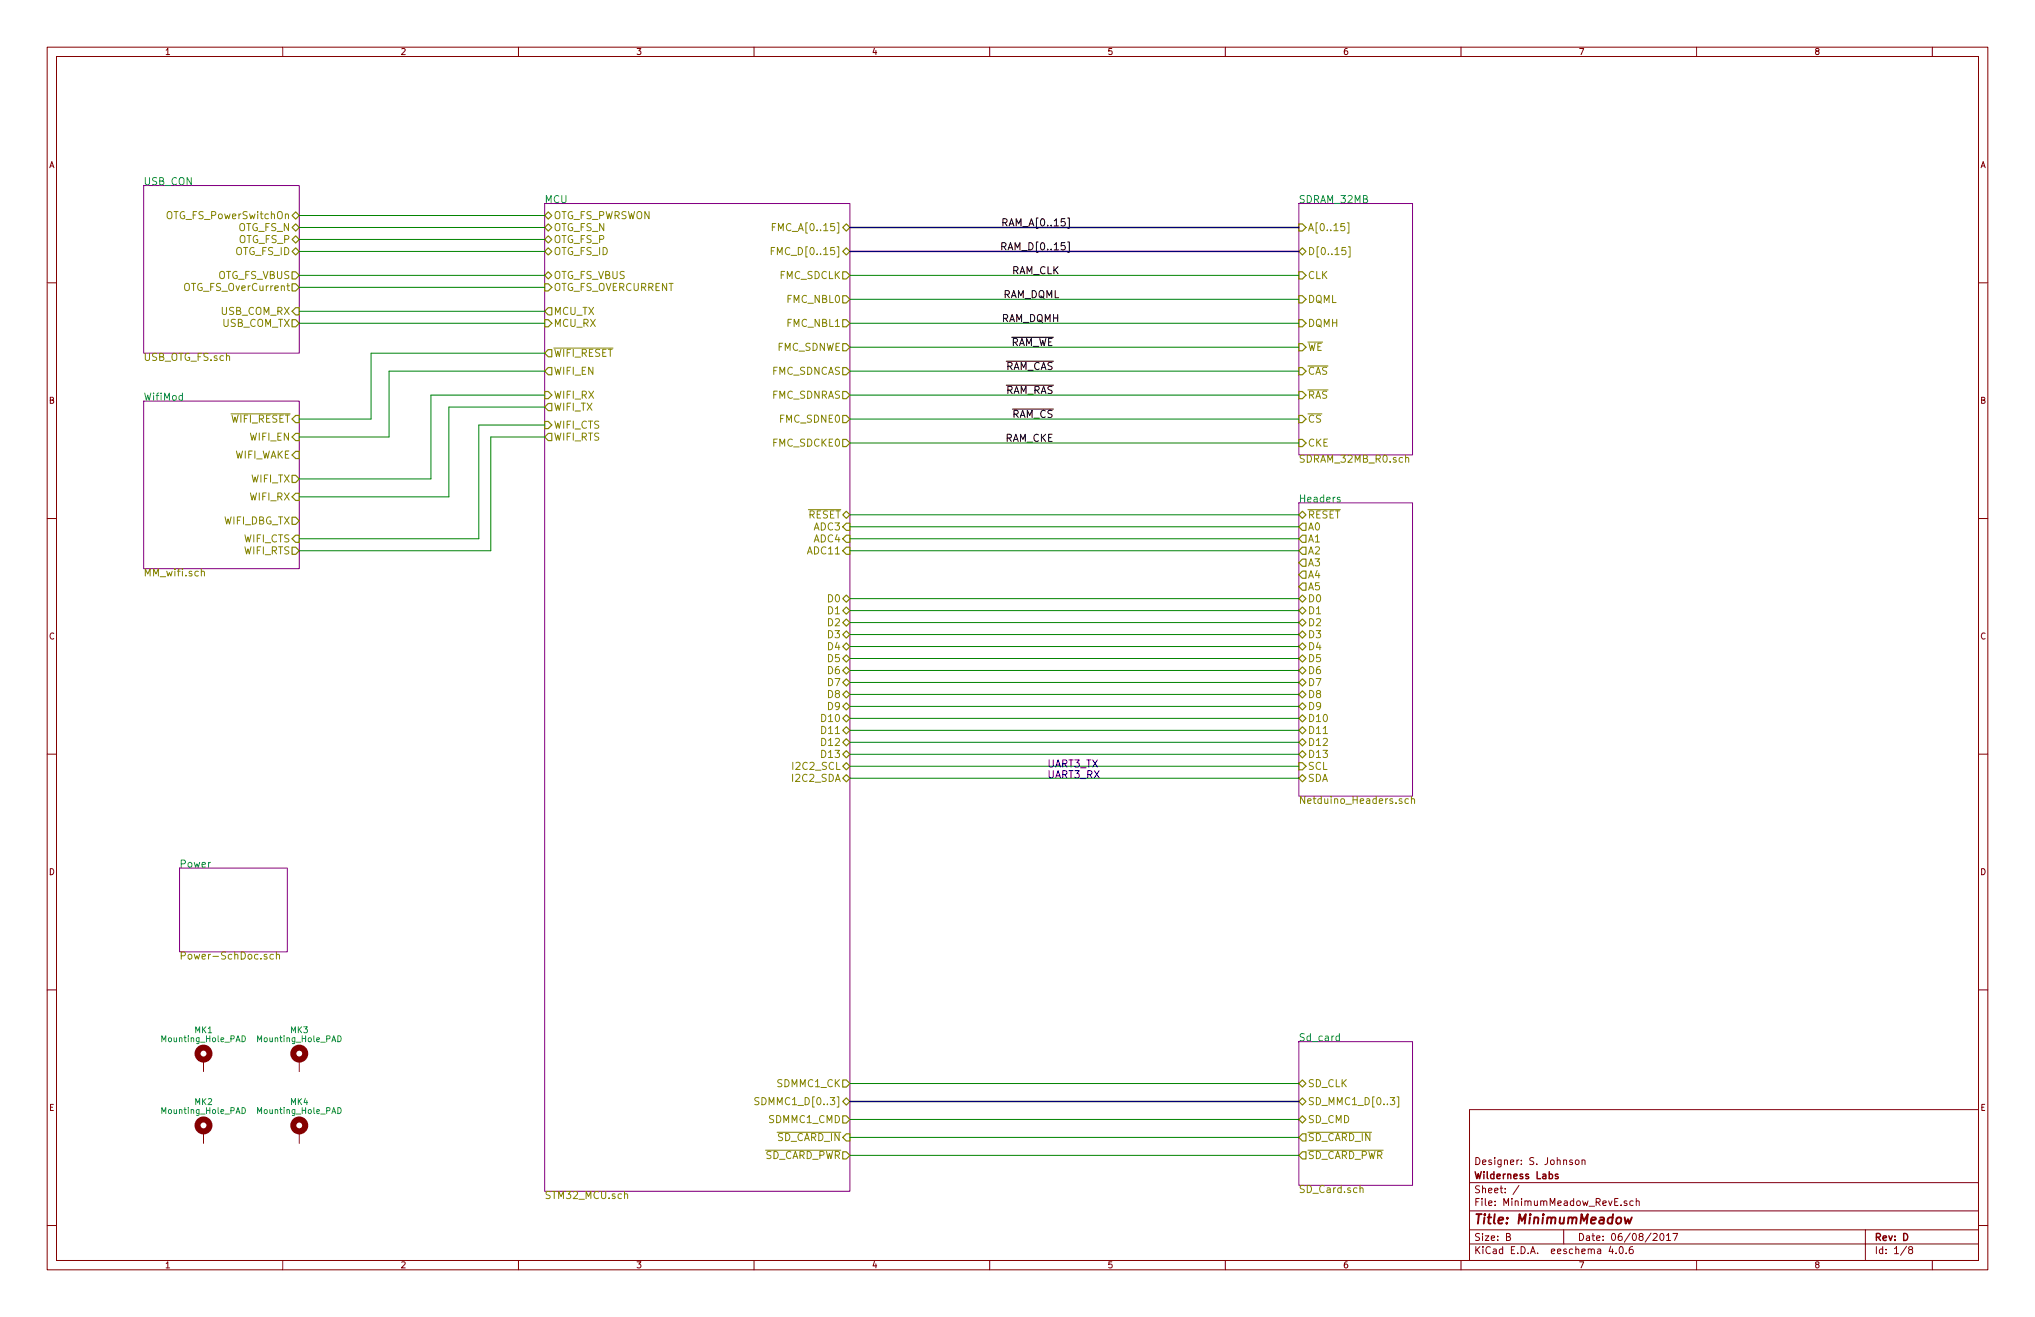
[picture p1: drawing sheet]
<svg xmlns="http://www.w3.org/2000/svg" width="432mm" height="279mm" viewBox="0 0 432 279" stroke-linecap="round" stroke-linejoin="round" font-family="sans-serif">
<g fill="none" stroke="#840000" stroke-width=".21">
<path d="M10 10h411.8v259.4h-411.8zM12 12h407.8v255.4h-407.8zM60 10v2M110 10v2M160 10v2M210 10v2M260 10v2M310 10v2M360 10v2M410 10v2M10 60h2M419.8 60h2"/>
<path d="M10 110h2M419.8 110h2M10 160h2M419.8 160h2M10 210h2M419.8 210h2M43.2 224.8v2.5M63.5 224.8v2.5M311.8 235.4h108v32h-108zM10 260h2M43.2 240v2.6M63.5 240v2.6"/>
<path d="M311.8 256.9h108M311.8 250.9h108M322.3 251.5l-1.3 1.9M333.6 246.2l-.3-.1-.3 .2 .1 .2 .5 .1v.4h-.6M334.3 246.2l.2-.1 .5 .1 .1 .6-.2 .2-.4 .1-.2-.2zM335.7 246.2l.2-.1 .4 .1v.9M335.7 246.1v1M345.2 254.8h-.4l-.2 .2 .1 .2 .5 .1v.4h-.6M346.5 254.8h-.4l-.3 .2 .1 .6 .2 .2 .4-.1M347.2 254.9l.2-.1h.4v1M347.2 254.3v1.5M419.8 260h2"/>
<path d="M60 267.4v2M110 267.4v2M160 267.4v2M210 267.4v2M260 267.4v2M310 267.4v2M311.8 263.9h108M311.8 260.9h108M319.7 262.4l.7-.1v-.5l-.2-.1h-.5v1.5h.5l.2-.2 .1-.3-.3-.3M331.8 260.9v3M341.8 264.4l-.4 1.1h1M342.1 265v1"/>
<path d="M342.9 265.8v.2M343.7 264.6l.2-.1a.8 .8 0 0 1 .5 .7 .8 .8 0 0 1-.5 .8l-.3-.6zM345.1 265.8v.2M346.4 264.5h-.4a1.11 1.11 0 0 0-.2 1.4l.5 .1 .2-.2 .1-.5-.3-.3-.5 .1-.1 .2M350.8 261.8l.6-.1 .2 .4-.9 1.1h.9M352.3 261.8l.3-.1a.8 .8 0 0 1 .5 .7 .8 .8 0 0 1-.5 .8l-.4-.6zM353.6 262.1l.5-.4v1.5M353.6 263.2h.9M355 261.7h1l-.7 1.5M360 267.4v2M395.8 260.9v6.5M404.5 264.4l-1.2 1.9"/>
<path d="M405.3 265.1l-.3-.3 .1-.2 .2-.1h.4l.1 .2v.3l-.5 .1-.3 .3v.3l.3 .3h.3l.2-.3v-.3l-.2-.3M410 267.4v2"/>
</g>
<path d="M344.7 258.3l.3 1.3 .4-1 .3 1 .6-1.3" fill="none" stroke="#840000" stroke-width=".41"/>
<path d="M330.6 249.1h-.4l-.2 .2 .1 .2 .5 .1v.4h-.6" fill="none" stroke="#840000" stroke-width=".3"/>
<path d="M30.5 39.4h33v35.5h-33zM115.6 43.2h64.7v209.5h-64.7zM275.6 43.2h24.1v53.3h-24.1zM30.5 85.1h33v35.6h-33zM275.6 106.7h24.1v62.2h-24.1zM38.1 184.2h22.9v17.7h-22.9zM275.6 221h24.1v30.5h-24.1z" fill="none" stroke="#840084" stroke-width=".21"/>
<g fill="none" stroke="#848400" stroke-width=".21">
<path d="M60.6 45.5a.36 .36 0 0 1 .6 .1v.8M163.7 53.2h.5M163.9 48.2h.5M164.4 52.5h-.7v1.5M164.6 47.4h-.7v1.5M285.5 52.5h-.7l-.1 .7 .2-.1 .5 .1 .2 .5-.3 .3-.6-.1M285.9 47.3h.3v2.2h-.3M286.1 52.3h.4v2.2h-.4M60.9 60.6h.5M61.1 60.1v1.3l.3 .2M117.5 73.8h12.6M277.5 77.6h4.3"/>
<path d="M49 87.8h12.6M277.5 82.7h4.3M298.2 97.2l.1-.1a.36 .36 0 0 1 .6 .2v.8M171.5 108.1h6.9M277.5 108.1h6.9M42.7 121.3h.1a.36 .36 0 0 1 .6 .1v.8M298.9 169.5l-.5-.1-.3 .3 .2 .7h.6M299.5 169.6l.1-.1a.36 .36 0 0 1 .6 .2v.8M299.5 168.9v1.6M58 202.5h-.4l-.3 .3 .1 .6h.6M58.6 202.6l.1-.1a.36 .36 0 0 1 .6 .2v.8M58.6 202v1.5"/>
<path d="M161 232.9l-.5-.1-.3 .2v.4l.7 .3 .1 .4-.3 .3-.6-.1M296.4 232.7h.4v2.2h-.4M132.5 253.4l.1-.1a.36 .36 0 0 1 .6 .2v.8M162.4 244h16M164.9 240.2h13.5M277.5 244h16M277.5 240.2h13.5M288.6 252.1a.36 .36 0 0 1 .6 .1v.8"/>
</g>
<g fill="none" stroke="#848400" stroke-width=".25">
<path d="M62 45.7l.7-.7 .8 .7-.8 .8zM62 48.3l.7-.8 .8 .8-.8 .7zM62 57.7h.7l.8 .7-.8 .8h-.7zM62.7 50l.8 .8-.8 .8-.7-.8zM62.7 52.6l.8 .7-.8 .8-.7-.8zM115.6 45.7l.7-.7 .8 .7-.8 .8zM115.6 58.4l.7-.7 .8 .7-.8 .8zM115.6 53.3l.7-.7 .8 .7-.8 .8zM115.6 48.3l.7-.8 .8 .8-.8 .7zM116.3 50l.8 .8-.8 .8-.7-.8zM178.8 53.3l.8-.7 .7 .7-.7 .8zM178.8 48.3l.8-.8 .7 .8-.7 .7z"/>
<path d="M178.8 57.7h.8l.7 .7-.7 .8h-.8zM275.6 47.5h.8l.7 .8-.7 .7h-.8zM275.6 57.7h.8l.7 .7-.7 .8h-.8zM276.4 52.6l.7 .7-.7 .8-.8-.8zM62 60.2h.7l.8 .8-.8 .7h-.7zM62 67.8h.7l.8 .8-.8 .7h-.7zM62 66l.7-.7h.8v1.5h-.8zM115.6 60.2h.7l.8 .8-.8 .7h-.7zM115.6 67.8h.7l.8 .8-.8 .7h-.7zM115.6 74.9l.7-.7h.8v1.5h-.8zM116.3 65.3h.8v1.5h-.8l-.7-.8zM116.3 78h.8v1.5h-.8l-.7-.8z"/>
<path d="M178.8 72.9h.8l.7 .8-.7 .7h-.8zM178.8 78h.8l.7 .7-.7 .8h-.8zM178.8 62.7h.8l.7 .8-.7 .8h-.8zM178.8 67.8h.8l.7 .8-.7 .7h-.8zM275.6 62.7h.8l.7 .8-.7 .8h-.8zM275.6 67.8h.8l.7 .8-.7 .7h-.8zM275.6 72.9h.8l.7 .8-.7 .7h-.8zM275.6 78h.8l.7 .7-.7 .8h-.8zM62 88.9l.7-.8h.8v1.6h-.8zM62.7 91.9h.8v1.6h-.8l-.7-.8zM62.7 95.8h.8v1.5h-.8l-.7-.8zM115.6 86.4l.7-.8h.8v1.5h-.8z"/>
<path d="M115.6 83.1h.7l.8 .7-.8 .8h-.7zM115.6 89.4h.7l.8 .8-.8 .7h-.7zM116.3 91.9h.8v1.6h-.8l-.7-.8zM178.8 93.2h.8l.7 .8-.7 .7h-.8zM178.8 83.1h.8l.7 .7-.7 .8h-.8zM178.8 88.1h.8l.7 .8-.7 .8h-.8zM275.6 83.1h.8l.7 .7-.7 .8h-.8zM275.6 88.1h.8l.7 .8-.7 .8h-.8zM275.6 93.2h.8l.7 .8-.7 .7h-.8zM62 100.8h.7l.8 .8-.8 .8h-.7zM62 109.7h.7l.8 .8-.8 .8h-.7zM62 116.1h.7l.8 .7-.8 .8h-.7z"/>
<path d="M62.7 104.6h.8v1.6h-.8l-.7-.8zM62.7 113.5h.8v1.6h-.8l-.7-.8zM178.8 109.2l.8-.7 .7 .7-.7 .8zM179.6 111h.7v1.5h-.7l-.8-.7zM179.6 113.5h.7v1.6h-.7l-.8-.8zM179.6 116.1h.7v1.5h-.7l-.8-.8zM275.6 109.2l.8-.7 .7 .7-.7 .8zM276.4 111h.7v1.5h-.7l-.8-.7zM276.4 113.5h.7v1.6h-.7l-.8-.8zM276.4 116.1h.7v1.5h-.7l-.8-.8zM276.4 118.6h.7v1.5h-.7l-.8-.7zM178.8 127l.8-.8 .7 .8-.7 .8z"/>
<path d="M178.8 129.5l.8-.7 .7 .7-.7 .8zM178.8 132.1l.8-.8 .7 .8-.7 .7zM178.8 134.6l.8-.7 .7 .7-.7 .8zM178.8 137.2l.8-.8 .7 .8-.7 .7zM178.8 139.7l.8-.8 .7 .8-.7 .8zM275.6 127l.8-.8 .7 .8-.7 .8zM275.6 129.5l.8-.7 .7 .7-.7 .8zM275.6 132.1l.8-.8 .7 .8-.7 .7zM275.6 139.7l.8-.8 .7 .8-.7 .8zM276.4 121.2h.7v1.5h-.7l-.8-.8zM276.4 123.7h.7v1.5h-.7l-.8-.7zM276.4 133.9l.7 .7-.7 .8-.8-.8z"/>
<path d="M276.4 136.4l.7 .8-.7 .7-.8-.7zM178.8 157.5l.8-.8 .7 .8-.7 .7zM178.8 154.9l.8-.7 .7 .7-.7 .8zM178.8 152.4l.8-.8 .7 .8-.7 .8zM178.8 142.2l.8-.7 .7 .7-.7 .8zM178.8 144.8l.8-.8 .7 .8-.7 .7zM178.8 147.3l.8-.7 .7 .7-.7 .8zM178.8 149.9l.8-.8 .7 .8-.7 .7zM275.6 142.2l.8-.7 .7 .7-.7 .8zM275.6 147.3l.8-.7 .7 .7-.7 .8zM275.6 149.9l.8-.8 .7 .8-.7 .7zM275.6 152.4l.8-.8 .7 .8-.7 .8z"/>
<path d="M275.6 154.9l.8-.7 .7 .7-.7 .8zM275.6 157.5l.8-.8 .7 .8-.7 .7zM276.4 144l.7 .8-.7 .7-.8-.7zM276.4 159.3l.7 .7-.7 .8-.8-.8zM178.8 165.1l.8-.8 .7 .8-.7 .8zM178.8 162.6l.8-.8 .7 .8-.7 .7zM178.8 160l.8-.7 .7 .7-.7 .8zM275.6 161.8h.8l.7 .8-.7 .7h-.8zM275.6 165.1l.8-.8 .7 .8-.7 .8zM178.8 229.1h.8l.7 .8-.7 .7h-.8zM178.8 236.7h.8l.7 .8-.7 .8h-.8zM178.8 233.7l.8-.8 .7 .8-.7 .7z"/>
<path d="M275.6 233.7l.8-.8 .7 .8-.7 .7zM276.4 229.1l.7 .8-.7 .7-.8-.7zM276.4 236.7l.7 .8-.7 .8-.8-.8zM178.8 244.3h.8l.7 .8-.7 .8h-.8zM179.6 240.5h.7v1.6h-.7l-.8-.8zM276.4 240.5h.7v1.6h-.7l-.8-.8zM276.4 244.3h.7v1.6h-.7l-.8-.8z"/>
</g>
<g fill="none" stroke="#840000" stroke-width="1.3">
<circle cx="43.2" cy="238.8" r="1.27"/>
<circle cx="43.2" cy="223.5" r="1.27"/>
<circle cx="63.5" cy="223.5" r="1.27"/>
<circle cx="63.5" cy="238.8" r="1.27"/>
</g>
<path d="M284.3 105.6l-.3-.1-.3 .2 .1 .2 .5 .2v.3h-.6M51.4 219.7a.64 .64 0 0 1 .7 .7 .64 .64 0 0 1-.7 .6zM71.7 219.7a.64 .64 0 0 1 .7 .7 .64 .64 0 0 1-.7 .6zM284.2 219.9l-.4-.1-.3 .3 .1 .6h.6M284.2 219.3v1.5M51.4 235a.64 .64 0 0 1 .7 .6 .64 .64 0 0 1-.7 .6zM71.7 235a.64 .64 0 0 1 .7 .6 .64 .64 0 0 1-.7 .6z" fill="none" stroke="#008484" stroke-width=".21"/>
<path d="M212.6 52.3l.7-.1 .2-.2-.1-.4-.2-.1h-.6v1.5M212.8 47.2l.7-.1 .2-.2-.1-.3-.2-.2h-.6v1.5M213 52.3l.5 .7M213.5 76.6h10M214.7 71.6h8.8M213.5 81.7h10M214.8 86.8h8.7" fill="none" stroke="#000" stroke-width=".21"/>
<g fill="none" stroke="#008400" stroke-width=".21">
<path d="M63.5 45.7h52.1M63.5 48.3h52.1M63.5 50.8h52.1M63.5 53.3h52.1M63.5 58.4h52.1M180.3 58.4h95.3M63.5 68.6h52.1M63.5 61h52.1M63.5 66h52.1M115.6 78.7h-33.1v14h-19M115.6 74.9h-36.9v14h-15.2M180.3 63.5h95.3"/>
<path d="M180.3 68.6h95.3M180.3 73.7h95.3M180.3 78.7h95.3M115.6 83.8h-24.2v17.8h-27.9M115.6 86.4h-20.4v19h-31.7M115.6 92.7h-11.5v24.1h-40.6M115.6 90.2h-14v24.1h-38.1M180.3 83.8h95.3M180.3 88.9h95.3M180.3 94h95.3M180.3 116.8h95.3M180.3 114.3h95.3"/>
<path d="M180.3 109.2h95.3M180.3 111.8h95.3M180.3 127h95.3M180.3 129.5h95.3M180.3 132.1h95.3M180.3 134.6h95.3M180.3 137.2h95.3M180.3 139.7h95.3M180.3 152.4h95.3M180.3 154.9h95.3M180.3 157.5h95.3M180.3 142.2h95.3"/>
<path d="M180.3 144.8h95.3M180.3 147.3h95.3M180.3 149.9h95.3M180.3 165.1h95.3M180.3 162.6h95.3M180.3 160h95.3M180.3 229.9h95.3M180.3 237.5h95.3M180.3 241.3h95.3M180.3 245.1h95.3"/>
</g>
<path d="M180.3 48.3h95.3M180.3 53.3h95.3M180.3 233.7h95.3" fill="none" stroke="#000084" stroke-width=".3"/>
<text font-size="2.8" fill="#840000" x="312.8" y="259.7">Title: MinimumMeadow</text>
<g font-size="2.1" fill="#008484">
<text x="30.5" y="39.3">USB_CON</text>
<text x="115.6" y="43.1">MCU</text>
<text x="275.6" y="43.1">SDRAM_32MB</text>
<text x="30.5" y="85">WifiMod</text>
<text x="275.6" y="106.6">Headers</text>
<text x="38.1" y="184">Power</text>
<text x="275.6" y="220.9">Sd_card</text>
</g>
<g font-size="2.1" fill="#848400">
<text x="35.7" y="46.5">OTG_FS_PowerSwitchOn</text>
<text x="117.5" y="46.5">OTG_FS_PWRSWON</text>
<text x="50.4" y="49">OTG_FS_N</text>
<text x="50.5" y="51.6">OTG_FS_P</text>
<text x="117.5" y="49">OTG_FS_N</text>
<text x="117.5" y="51.6">OTG_FS_P</text>
<text x="165" y="49">FMC_A[0..15]</text>
<text x="277.5" y="49">A[0..15]</text>
<text x="46" y="59.2">OTG_FS_VBUS</text>
<text x="49.8" y="54.1">OTG_FS_ID</text>
<text x="117.5" y="59.2">OTG_FS_VBUS</text>
<text x="117.5" y="54.1">OTG_FS_ID</text>
<text x="165" y="54.1">FMC_D[0..15]</text>
<text x="165.3" y="59.2">FMC_SDCLK</text>
<text x="277.5" y="54.1">D[0..15]</text>
<text x="277.5" y="59.2">CLK</text>
<text x="39.4" y="61.7">OTG_FS_OverCurrent</text>
<text x="117.5" y="61.7">OTG_FS_OVERCURRENT</text>
<text x="167.1" y="64.3">FMC_NBL0</text>
<text x="277.5" y="64.3">DQML</text>
<text x="46.8" y="66.8">USB_COM_RX</text>
<text x="47.1" y="69.3">USB_COM_TX</text>
<text x="117.5" y="66.8">MCU_TX</text>
<text x="117.5" y="69.3">MCU_RX</text>
<text x="167.1" y="69.3">FMC_NBL1</text>
<text x="277.5" y="69.3">DQMH</text>
<text x="30.5" y="76.6">USB_OTG_FS.sch</text>
<text x="117.5" y="75.7">WIFI_RESET</text>
<text x="164.7" y="74.4">FMC_SDNWE</text>
<text x="277.5" y="74.4">WE</text>
<text x="117.5" y="79.5">WIFI_EN</text>
<text x="163.7" y="79.5">FMC_SDNCAS</text>
<text x="277.5" y="79.5">CAS</text>
<text x="48.8" y="89.7">WIFI_RESET</text>
<text x="117.5" y="87.1">WIFI_TX</text>
<text x="117.5" y="84.6">WIFI_RX</text>
<text x="163.7" y="84.6">FMC_SDNRAS</text>
<text x="165.6" y="89.7">FMC_SDNE0</text>
<text x="277.5" y="84.6">RAS</text>
<text x="277.5" y="89.7">CS</text>
<text x="53" y="93.5">WIFI_EN</text>
<text x="117.5" y="90.9">WIFI_CTS</text>
<text x="117.5" y="93.5">WIFI_RTS</text>
<text x="164" y="94.7">FMC_SDCKE0</text>
<text x="277.5" y="94.7">CKE</text>
<text x="49.4" y="97.3">WIFI_WAKE</text>
<text x="275.6" y="98.1">SDRAM_32MB_R0.sch</text>
<text x="53" y="106.2">WIFI_RX</text>
<text x="53.2" y="102.4">WIFI_TX</text>
<text x="47.3" y="111.3">WIFI_DBG_TX</text>
<text x="171.3" y="110">RESET</text>
<text x="172.6" y="112.5">ADC3</text>
<text x="277.5" y="110">RESET</text>
<text x="277.5" y="112.5">A0</text>
<text x="51.7" y="117.6">WIFI_RTS</text>
<text x="51.7" y="115.1">WIFI_CTS</text>
<text x="171.4" y="117.6">ADC11</text>
<text x="172.6" y="115.1">ADC4</text>
<text x="277.5" y="115.1">A1</text>
<text x="277.5" y="117.6">A2</text>
<text x="30.5" y="122.3">MM_wifi.sch</text>
<text x="277.5" y="120.1">A3</text>
<text x="277.5" y="122.7">A4</text>
<text x="277.5" y="125.2">A5</text>
<text x="175.7" y="127.8">D0</text>
<text x="175.7" y="130.3">D1</text>
<text x="277.5" y="127.8">D0</text>
<text x="277.5" y="130.3">D1</text>
<text x="175.7" y="132.8">D2</text>
<text x="175.7" y="135.4">D3</text>
<text x="175.7" y="137.9">D4</text>
<text x="277.5" y="132.8">D2</text>
<text x="277.5" y="135.4">D3</text>
<text x="277.5" y="137.9">D4</text>
<text x="175.7" y="140.5">D5</text>
<text x="175.7" y="143">D6</text>
<text x="277.5" y="140.5">D5</text>
<text x="277.5" y="143">D6</text>
<text x="175.7" y="145.5">D7</text>
<text x="175.7" y="148.1">D8</text>
<text x="277.5" y="145.5">D7</text>
<text x="277.5" y="148.1">D8</text>
<text x="174.5" y="155.7">D11</text>
<text x="174.5" y="153.2">D10</text>
<text x="175.7" y="150.6">D9</text>
<text x="277.5" y="150.6">D9</text>
<text x="277.5" y="153.2">D10</text>
<text x="277.5" y="155.7">D11</text>
<text x="174.5" y="158.2">D12</text>
<text x="174.5" y="160.8">D13</text>
<text x="277.5" y="158.2">D12</text>
<text x="277.5" y="160.8">D13</text>
<text x="168.3" y="165.9">I2C2_SDA</text>
<text x="168.5" y="163.3">I2C2_SCL</text>
<text x="277.5" y="163.3">SCL</text>
<text x="277.5" y="165.9">SDA</text>
<text x="275.6" y="170.5">Netduino_Headers.sch</text>
<text x="38.1" y="203.6">Power-SchDoc.sch</text>
<text x="165" y="230.6">SDMMC1_CK</text>
<text x="277.5" y="230.6">SD_CLK</text>
<text x="161.5" y="234.4">SDMMC1_D[0..3]</text>
<text x="163.2" y="238.3">SDMMC1_CMD</text>
<text x="277.5" y="238.3">SD_CMD</text>
<text x="277.5" y="234.4">SD_MMC1_D[0..3]</text>
<text x="162" y="245.9">SD_CARD_PWR</text>
<text x="164.8" y="242.1">SD_CARD_IN</text>
<text x="277.5" y="242.1">SD_CARD_IN</text>
<text x="277.5" y="245.9">SD_CARD_PWR</text>
<text x="115.6" y="254.4">STM32_MCU.sch</text>
<text x="275.6" y="253.1">SD_Card.sch</text>
</g>
<g font-size="2.1">
<text x="213.6" y="48">RAM_A[0..15]</text>
<text x="213.6" y="53.1">RAM_D[0..15]</text>
<text x="214.4" y="58.2">RAM_CLK</text>
<text x="212.5" y="63.2">RAM_DQML</text>
<text x="212.3" y="68.3">RAM_DQMH</text>
<text x="214.1" y="73.4">RAM_WE</text>
<text x="213" y="78.5">RAM_CAS</text>
<text x="213" y="83.6">RAM_RAS</text>
<text x="214.6" y="88.6">RAM_CS</text>
<text x="213" y="93.7">RAM_CKE</text>
</g>
<g font-size="2.1" fill="#0000c2">
<text x="222.2" y="162.8">UART3_TX</text>
<text x="222.2" y="165.1">UART3_RX</text>
</g>
<g font-size="2.1" fill="#840000">
<text x="312.8" y="250.1">Wilderness Labs</text>
<text x="312.8" y="247.1">Designer: S. Johnson</text>
<text x="312.8" y="255.8">File: MinimumMeadow_RevE.sch</text>
<text x="312.8" y="253.1">Sheet: /</text>
<text x="312.8" y="263.2">Size: B</text>
<text x="334.8" y="263.2">Date: 06/08/2017</text>
<text x="397.8" y="263.2">Rev: D</text>
<text x="312.8" y="266">KiCad E.D.A. eeschema 4.0.6</text>
<text x="397.8" y="266">Id: 1/8</text>
</g>
<g font-size="1.8" fill="#840000">
<text x="35" y="11.6">1</text>
<text x="85" y="11.6">2</text>
<text x="135" y="11.6">3</text>
<text x="185" y="11.6">4</text>
<text x="235" y="11.6">5</text>
<text x="285" y="11.6">6</text>
<text x="335" y="11.6">7</text>
<text x="385" y="11.6">8</text>
<text x="10.4" y="35.6">A</text>
<text x="420.2" y="35.6">A</text>
<text x="10.4" y="85.6">B</text>
<text x="420.2" y="85.6">B</text>
<text x="10.4" y="135.6">C</text>
<text x="420.2" y="135.6">C</text>
<text x="10.4" y="185.6">D</text>
<text x="420.2" y="185.6">D</text>
<text x="10.4" y="235.6">E</text>
<text x="420.2" y="235.6">E</text>
<text x="35" y="269">1</text>
<text x="85" y="269">2</text>
<text x="135" y="269">3</text>
<text x="185" y="269">4</text>
<text x="235" y="269">5</text>
<text x="285" y="269">6</text>
<text x="335" y="269">7</text>
<text x="385" y="269">8</text>
</g>
<g font-size="1.8" fill="#008484">
<text x="34.4" y="221.1">Mounting_Hole_PAD</text>
<text x="41.3" y="219.2">MK1</text>
<text x="54.8" y="221.1">Mounting_Hole_PAD</text>
<text x="61.6" y="219.2">MK3</text>
<text x="34.4" y="236.3">Mounting_Hole_PAD</text>
<text x="41.3" y="234.4">MK2</text>
<text x="54.8" y="236.3">Mounting_Hole_PAD</text>
<text x="61.6" y="234.4">MK4</text>
</g>
</svg>
